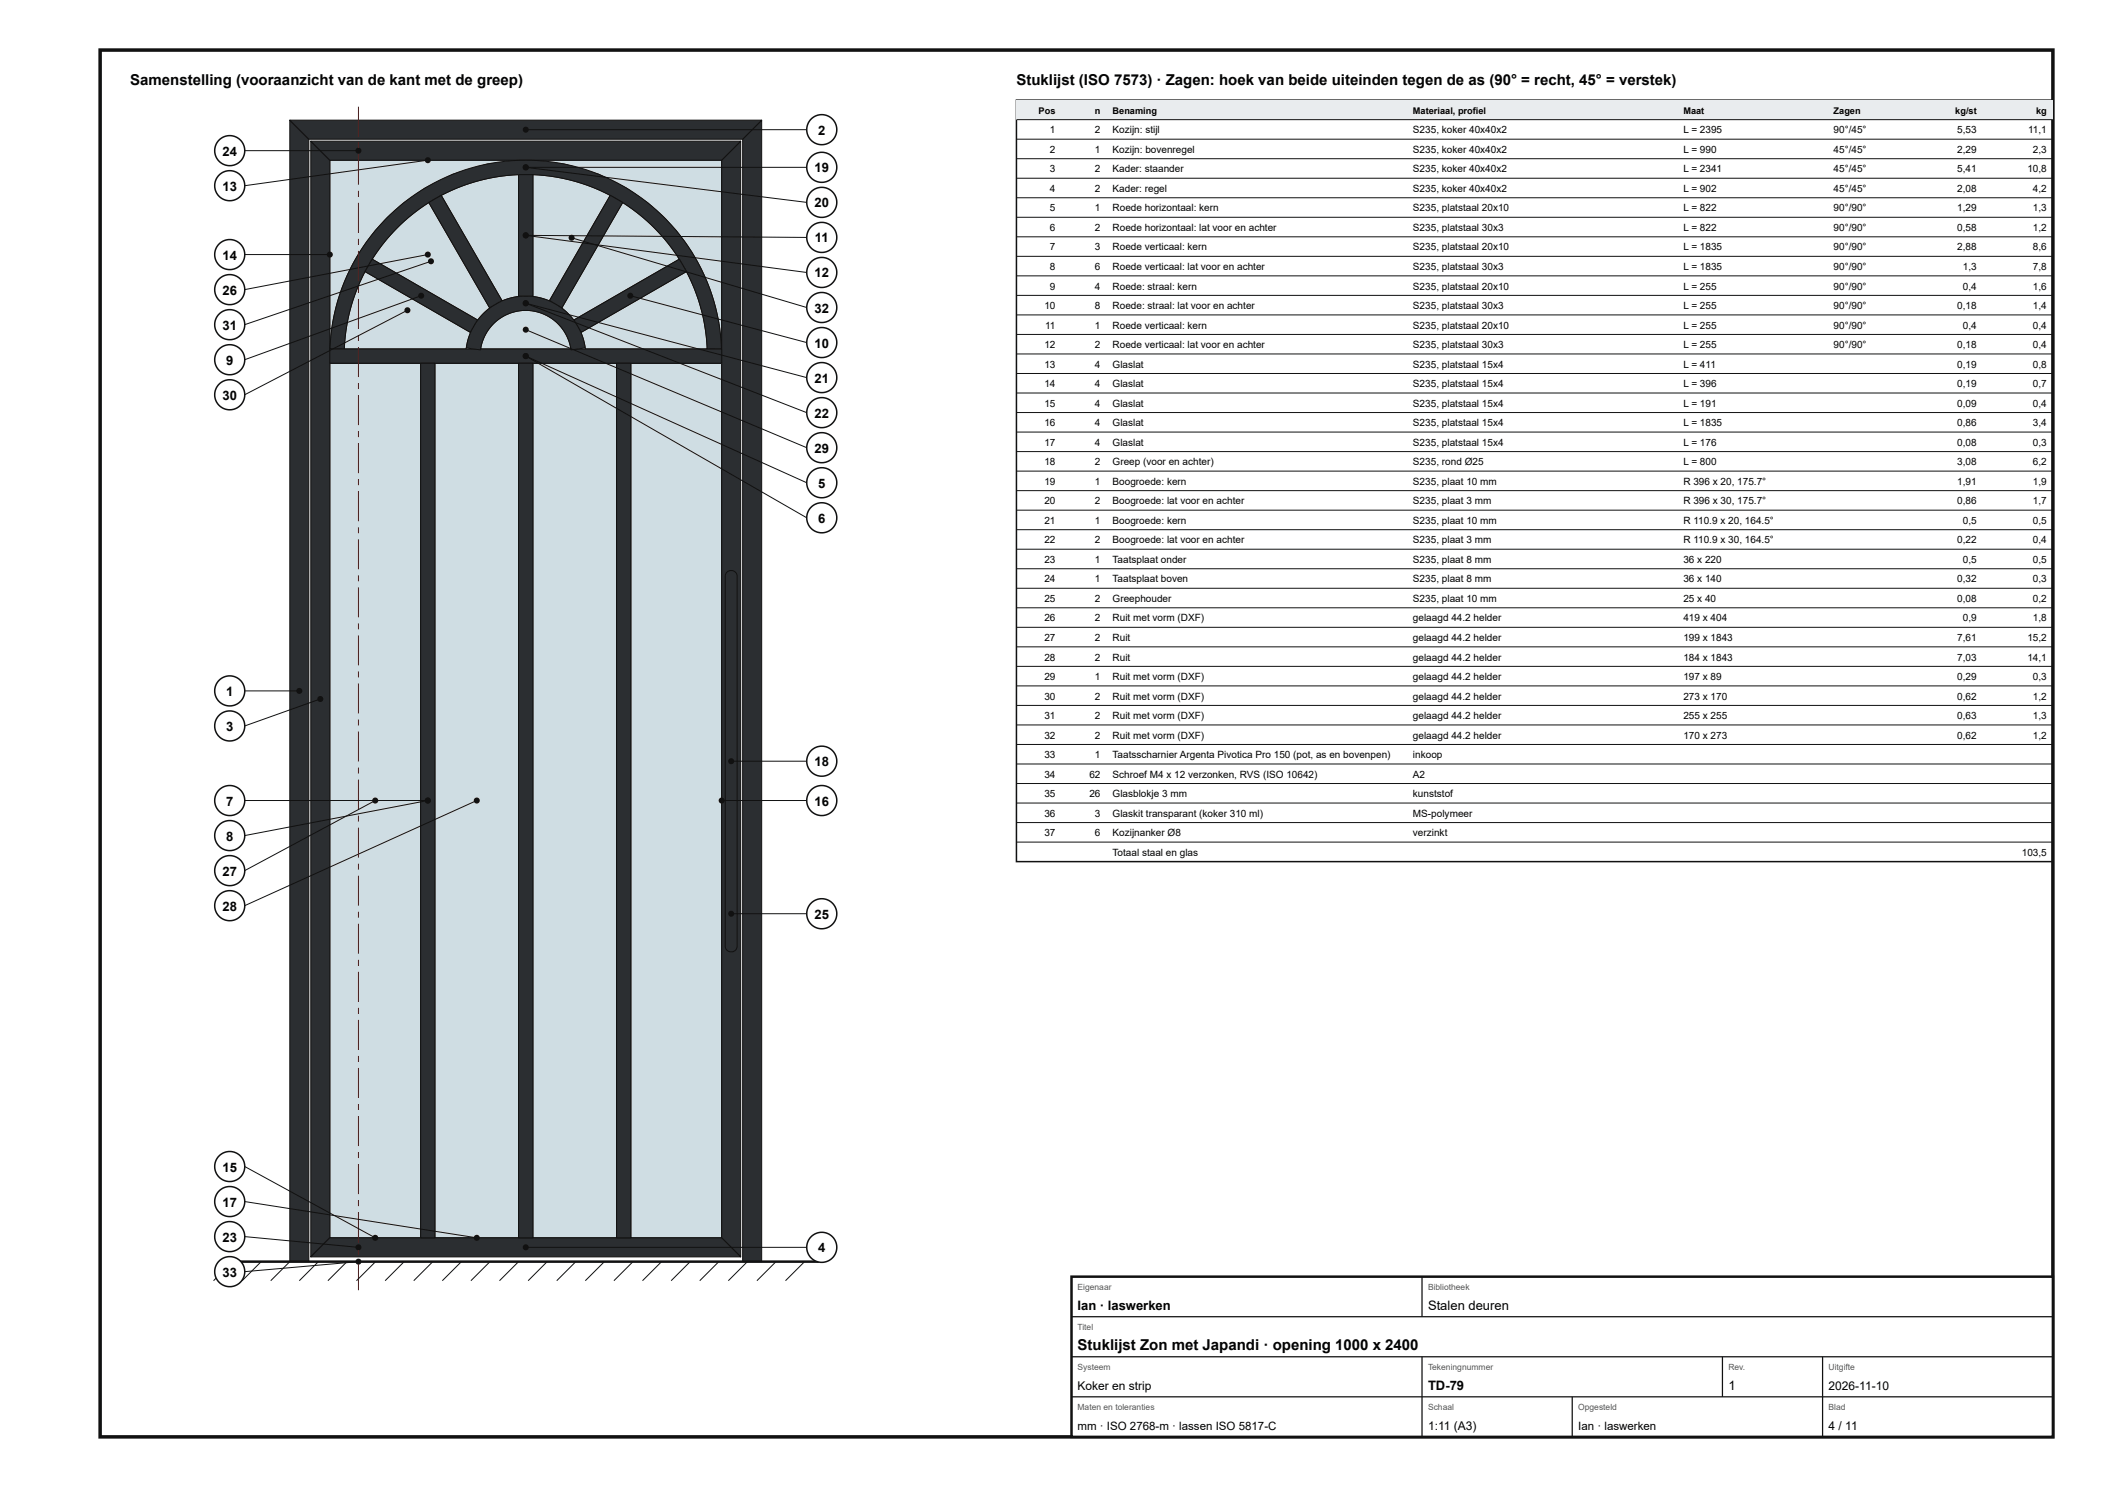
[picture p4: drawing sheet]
<svg xmlns="http://www.w3.org/2000/svg" width="420mm" height="297mm" viewBox="0 0 420 297" stroke-linecap="round" stroke-linejoin="round" font-family="sans-serif">
<path d="M20 10h390v277h-390z" fill="none" stroke="#111" stroke-width=".7" stroke-linecap="butt"/>
<path d="M65.9 32h39.1l-7.7 .8-6.8 2a39.1 39.1 0 0 0-22.6 24l-.9 2.8-.5 2.7-.6 5.4z" fill="#cfdde3"/>
<path d="M65.9 32h39.1l-7.7 .8-6.8 2a39.1 39.1 0 0 0-22.6 24l-.9 2.8-.5 2.7-.6 5.4z" fill="none" stroke="#111" stroke-width=".2"/>
<path d="M105 32h39.1v37.7l-.5-5a38.6 38.6 0 0 0-3.6-11.1 39 39 0 0 0-20.5-18.8l-6.8-2z" fill="#cfdde3"/>
<path d="M105 32h39.1v37.7l-.5-5a38.6 38.6 0 0 0-3.6-11.1 39 39 0 0 0-20.5-18.8l-6.8-2z" fill="none" stroke="#111" stroke-width=".2"/>
<path d="M65.9 72.5h18.1v174.7h-18.1z" fill="#cfdde3"/>
<path d="M65.9 72.5h18.1v174.7h-18.1z" fill="none" stroke="#111" stroke-width=".2"/>
<path d="M86.9 72.5h16.7v174.7h-16.7z" fill="#cfdde3"/>
<path d="M86.9 72.5h16.7v174.7h-16.7z" fill="none" stroke="#111" stroke-width=".2"/>
<path d="M106.4 72.5h16.7v174.7h-16.7z" fill="#cfdde3"/>
<path d="M106.4 72.5h16.7v174.7h-16.7z" fill="none" stroke="#111" stroke-width=".2"/>
<path d="M126 72.5h18.1v174.7h-18.1z" fill="#cfdde3"/>
<path d="M126 72.5h18.1v174.7h-18.1z" fill="none" stroke="#111" stroke-width=".2"/>
<path d="M98.4 64.8a9.1 9.1 0 0 1 9.3-2.4 9.1 9.1 0 0 1 6.3 7.3h-18a9.1 9.1 0 0 1 2.4-4.9z" fill="#cfdde3"/>
<path d="M98.4 64.8a9.1 9.1 0 0 1 9.3-2.4 9.1 9.1 0 0 1 6.3 7.3h-18a9.1 9.1 0 0 1 2.4-4.9z" fill="none" stroke="#111" stroke-width=".2"/>
<path d="M116 66.4l21.1-12.2a36.4 36.4 0 0 1 4.1 15.5h-24.3l-.3-1.7z" fill="#cfdde3"/>
<path d="M116 66.4l21.1-12.2a36.4 36.4 0 0 1 4.1 15.5h-24.3l-.3-1.7z" fill="none" stroke="#111" stroke-width=".2"/>
<path d="M124.4 40.5a36.2 36.2 0 0 1 11.3 11.3l-21.1 12.1-1.2-1.4-1.2-1z" fill="#cfdde3"/>
<path d="M124.4 40.5a36.2 36.2 0 0 1 11.3 11.3l-21.1 12.1-1.2-1.4-1.2-1z" fill="none" stroke="#111" stroke-width=".2"/>
<path d="M106.4 34.9a36.1 36.1 0 0 1 15.5 4.1l-12.2 21.1-1.8-.6-1.5-.3z" fill="#cfdde3"/>
<path d="M106.4 34.9a36.1 36.1 0 0 1 15.5 4.1l-12.2 21.1-1.8-.6-1.5-.3z" fill="none" stroke="#111" stroke-width=".2"/>
<path d="M88.1 39a36.1 36.1 0 0 1 15.5-4.1v24.3l-1.6 .3-1.7 .6z" fill="#cfdde3"/>
<path d="M88.1 39a36.1 36.1 0 0 1 15.5-4.1v24.3l-1.6 .3-1.7 .6z" fill="none" stroke="#111" stroke-width=".2"/>
<path d="M79.3 45.5a36.4 36.4 0 0 1 6.3-5l12.2 21-1.2 1-1.2 1.4-21.1-12.1a34.9 34.9 0 0 1 5-6.3z" fill="#cfdde3"/>
<path d="M79.3 45.5a36.4 36.4 0 0 1 6.3-5l12.2 21-1.2 1-1.2 1.4-21.1-12.1a34.9 34.9 0 0 1 5-6.3z" fill="none" stroke="#111" stroke-width=".2"/>
<path d="M72.9 54.2l21.1 12.2-.6 1.6-.3 1.7h-24.3a36.4 36.4 0 0 1 4.1-15.5z" fill="#cfdde3"/>
<path d="M72.9 54.2l21.1 12.2-.6 1.6-.3 1.7h-24.3a36.4 36.4 0 0 1 4.1-15.5z" fill="none" stroke="#111" stroke-width=".2"/>
<path d="M57.9 24l3.8 3.8v224.2h-3.8z" fill="#2b2e31"/>
<path d="M57.9 24l3.8 3.8v224.2h-3.8z" fill="none" stroke="#111" stroke-width=".2"/>
<path d="M152.1 24v228h-3.8v-224.2z" fill="#2b2e31"/>
<path d="M152.1 24v228h-3.8v-224.2z" fill="none" stroke="#111" stroke-width=".2"/>
<path d="M57.9 24h94.2l-3.8 3.8h-86.6z" fill="#2b2e31"/>
<path d="M57.9 24h94.2l-3.8 3.8h-86.6z" fill="none" stroke="#111" stroke-width=".2"/>
<path d="M62.1 28.2l3.8 3.8v215.2l-3.8 3.8z" fill="#2b2e31"/>
<path d="M62.1 28.2l3.8 3.8v215.2l-3.8 3.8z" fill="none" stroke="#111" stroke-width=".2"/>
<path d="M147.9 28.2v222.8l-3.8-3.8v-215.2z" fill="#2b2e31"/>
<path d="M147.9 28.2v222.8l-3.8-3.8v-215.2z" fill="none" stroke="#111" stroke-width=".2"/>
<path d="M65.9 247.2h78.2l3.8 3.8h-85.8z" fill="#2b2e31"/>
<path d="M65.9 247.2h78.2l3.8 3.8h-85.8z" fill="none" stroke="#111" stroke-width=".2"/>
<path d="M62.1 28.2h85.8l-3.8 3.8h-78.2z" fill="#2b2e31"/>
<path d="M62.1 28.2h85.8l-3.8 3.8h-78.2z" fill="none" stroke="#111" stroke-width=".2"/>
<path d="M77.9 42.9a39.1 39.1 0 0 1 41.7-8.1 39.1 39.1 0 0 1 24.5 34.8l-2.9 .2a36.3 36.3 0 0 0-36.2-34.9 36.3 36.3 0 0 0-36.2 34.9l-2.9-.2a39.1 39.1 0 0 1 12-26.7z" fill="#2b2e31"/>
<path d="M77.9 42.9a39.1 39.1 0 0 1 41.7-8.1 39.1 39.1 0 0 1 24.5 34.8l-2.9 .2a36.3 36.3 0 0 0-36.2-34.9 36.3 36.3 0 0 0-36.2 34.9l-2.9-.2a39.1 39.1 0 0 1 12-26.7z" fill="none" stroke="#111" stroke-width=".2"/>
<path d="M65.9 69.7h78.2v2.8h-78.2z" fill="#2b2e31"/>
<path d="M65.9 69.7h78.2v2.8h-78.2z" fill="none" stroke="#111" stroke-width=".2"/>
<path d="M84 72.5h2.9v174.7h-2.9z" fill="#2b2e31"/>
<path d="M84 72.5h2.9v174.7h-2.9z" fill="none" stroke="#111" stroke-width=".2"/>
<path d="M103.6 72.5h2.8v174.7h-2.8z" fill="#2b2e31"/>
<path d="M103.6 72.5h2.8v174.7h-2.8z" fill="none" stroke="#111" stroke-width=".2"/>
<path d="M123.1 72.5h2.9v174.7h-2.9z" fill="#2b2e31"/>
<path d="M123.1 72.5h2.9v174.7h-2.9z" fill="none" stroke="#111" stroke-width=".2"/>
<path d="M96.6 62.6a12 12 0 0 1 12.3-2.8 12 12 0 0 1 8 9.7l-2.9 .4a9.1 9.1 0 0 0-9-7.9 9.1 9.1 0 0 0-9 7.9l-2.9-.4a11.8 11.8 0 0 1 3.5-6.9z" fill="#2b2e31"/>
<path d="M96.6 62.6a12 12 0 0 1 12.3-2.8 12 12 0 0 1 8 9.7l-2.9 .4a9.1 9.1 0 0 0-9-7.9 9.1 9.1 0 0 0-9 7.9l-2.9-.4a11.8 11.8 0 0 1 3.5-6.9z" fill="none" stroke="#111" stroke-width=".2"/>
<path d="M114.7 63.9l21-12.1 1.4 2.4-21 12.2z" fill="#2b2e31"/>
<path d="M114.7 63.9l21-12.1 1.4 2.4-21 12.2z" fill="none" stroke="#111" stroke-width=".2"/>
<path d="M121.9 39l2.5 1.5-12.2 21-2.4-1.5z" fill="#2b2e31"/>
<path d="M121.9 39l2.5 1.5-12.2 21-2.4-1.5z" fill="none" stroke="#111" stroke-width=".2"/>
<path d="M103.6 34.9h2.8v24.2h-2.8z" fill="#2b2e31"/>
<path d="M103.6 34.9h2.8v24.2h-2.8z" fill="none" stroke="#111" stroke-width=".2"/>
<path d="M85.6 40.5l2.5-1.5 12.1 21-2.4 1.5z" fill="#2b2e31"/>
<path d="M85.6 40.5l2.5-1.5 12.1 21-2.4 1.5z" fill="none" stroke="#111" stroke-width=".2"/>
<path d="M74.3 51.8l21 12.1-1.4 2.5-21-12.2z" fill="#2b2e31"/>
<path d="M74.3 51.8l21 12.1-1.4 2.5-21-12.2z" fill="none" stroke="#111" stroke-width=".2"/>
<path d="M71.5 251.7h.2v6h-.2zM71.5 249.3h.2v1.2h-.2zM71.5 242.1h.2v6h-.2zM71.5 239.7h.2v1.2h-.2zM71.5 232.5h.2v6h-.2zM71.5 230.1h.2v1.2h-.2zM71.5 222.9h.2v6h-.2zM71.5 220.5h.2v1.2h-.2zM71.5 213.3h.2v6h-.2zM71.5 210.9h.2v1.2h-.2zM71.5 203.7h.2v6h-.2zM71.5 201.3h.2v1.2h-.2zM71.5 194.1h.2v6h-.2zM71.5 191.7h.2v1.2h-.2zM71.5 184.5h.2v6h-.2zM71.5 182.1h.2v1.2h-.2zM71.5 174.9h.2v6h-.2zM71.5 172.5h.2v1.2h-.2zM71.5 165.3h.2v6h-.2zM71.5 162.9h.2v1.2h-.2zM71.5 155.7h.2v6h-.2zM71.5 153.3h.2v1.2h-.2zM71.5 146.1h.2v6h-.2zM71.5 143.7h.2v1.2h-.2zM71.5 136.5h.2v6h-.2zM71.5 134.1h.2v1.2h-.2zM71.5 126.9h.2v6h-.2zM71.5 124.5h.2v1.2h-.2zM71.5 117.3h.2v6h-.2zM71.5 114.9h.2v1.2h-.2zM71.5 107.7h.2v6h-.2zM71.5 105.3h.2v1.2h-.2zM71.5 98.1h.2v6h-.2zM71.5 95.7h.2v1.2h-.2zM71.5 88.5h.2v6h-.2zM71.5 86.1h.2v1.2h-.2zM71.5 78.9h.2v6h-.2zM71.5 76.5h.2v1.2h-.2zM71.5 69.3h.2v6h-.2zM71.5 66.9h.2v1.2h-.2zM71.5 59.7h.2v6h-.2zM71.5 57.3h.2v1.2h-.2zM71.5 50.1h.2v6h-.2zM71.5 47.7h.2v1.2h-.2zM71.5 40.5h.2v6h-.2zM71.5 38.1h.2v1.2h-.2zM71.5 30.9h.2v6h-.2zM71.5 28.5h.2v1.2h-.2zM71.5 21.3h.2v6h-.2z" fill="#b00"/>
<path d="M145.2 114.3a1.2 1.2 0 0 1 1.3-.3 1.2 1.2 0 0 1 .7 1.1v73.9a1.19 1.19 0 0 1-1.2 1.1 1.19 1.19 0 0 1-1.2-1.1v-73.9z" fill="#2b2e31"/>
<g fill="none" stroke="#111" stroke-width=".2">
<path d="M145.2 114.3a1.2 1.2 0 0 1 1.3-.3 1.2 1.2 0 0 1 .7 1.1v73.9a1.19 1.19 0 0 1-1.2 1.1 1.19 1.19 0 0 1-1.2-1.1v-73.9zM46.4 252l-3.8 3.8M52.2 252l-3.8 3.8M57.9 252l-3.8 3.8M63.6 252l-3.8 3.8M69.3 252l-3.8 3.8M75 252l-3.8 3.8M80.7 252l-3.8 3.8M86.4 252l-3.8 3.8M92.1 252l-3.8 3.8M97.9 252l-3.9 3.8M103.6 252l-3.8 3.8"/>
<path d="M109.3 252l-3.8 3.8M115 252l-3.8 3.8M120.7 252l-3.8 3.8M126.4 252l-3.8 3.8M132.1 252l-3.8 3.8M137.8 252l-3.8 3.8M143.6 252l-3.9 3.8M149.3 252l-3.8 3.8M155 252l-3.8 3.8M160.7 252l-3.8 3.8"/>
</g>
<path d="M46.4 252h117.1" fill="none" stroke="#111" stroke-width=".5"/>
<circle cx="71.6" cy="30.1" r=".6" fill="#111"/>
<path d="M48.9 30.1h22.7" fill="none" stroke="#111" stroke-width=".2"/>
<circle cx="45.9" cy="30.1" r="3" fill="#fff"/>
<circle cx="45.9" cy="30.1" r="3" fill="none" stroke="#111" stroke-width=".3"/>
<circle cx="85.4" cy="32" r=".6" fill="#111"/>
<path d="M85.4 32l-36.5 5.1" fill="none" stroke="#111" stroke-width=".2"/>
<circle cx="45.9" cy="37.1" r="3" fill="#fff"/>
<circle cx="45.9" cy="37.1" r="3" fill="none" stroke="#111" stroke-width=".3"/>
<circle cx="65.9" cy="50.9" r=".6" fill="#111"/>
<path d="M48.9 50.8h17" fill="none" stroke="#111" stroke-width=".2"/>
<circle cx="45.9" cy="50.9" r="3" fill="#fff"/>
<circle cx="45.9" cy="50.9" r="3" fill="none" stroke="#111" stroke-width=".3"/>
<circle cx="85.4" cy="50.9" r=".6" fill="#111"/>
<path d="M85.4 50.8l-36.5 7" fill="none" stroke="#111" stroke-width=".2"/>
<circle cx="45.9" cy="57.9" r="3" fill="#fff"/>
<circle cx="45.9" cy="57.9" r="3" fill="none" stroke="#111" stroke-width=".3"/>
<circle cx="86.1" cy="52.2" r=".6" fill="#111"/>
<path d="M86.1 52.2l-37.2 12.6" fill="none" stroke="#111" stroke-width=".2"/>
<circle cx="45.9" cy="64.9" r="3" fill="#fff"/>
<circle cx="45.9" cy="64.9" r="3" fill="none" stroke="#111" stroke-width=".3"/>
<circle cx="84.1" cy="59.1" r=".6" fill="#111"/>
<path d="M84.1 59.1l-35.2 12.7" fill="none" stroke="#111" stroke-width=".2"/>
<circle cx="45.9" cy="71.8" r="3" fill="#fff"/>
<circle cx="45.9" cy="71.8" r="3" fill="none" stroke="#111" stroke-width=".3"/>
<circle cx="81.4" cy="62" r=".6" fill="#111"/>
<path d="M81.4 62l-32.5 16.8" fill="none" stroke="#111" stroke-width=".2"/>
<circle cx="45.9" cy="78.8" r="3" fill="#fff"/>
<circle cx="45.9" cy="78.8" r="3" fill="none" stroke="#111" stroke-width=".3"/>
<circle cx="59.8" cy="138" r=".6" fill="#111"/>
<path d="M48.9 138h10.9" fill="none" stroke="#111" stroke-width=".2"/>
<circle cx="45.9" cy="138" r="3" fill="#fff"/>
<circle cx="45.9" cy="138" r="3" fill="none" stroke="#111" stroke-width=".3"/>
<circle cx="64" cy="139.6" r=".6" fill="#111"/>
<path d="M64 139.6l-15.1 5.4" fill="none" stroke="#111" stroke-width=".2"/>
<circle cx="45.9" cy="145" r="3" fill="#fff"/>
<circle cx="45.9" cy="145" r="3" fill="none" stroke="#111" stroke-width=".3"/>
<circle cx="85.4" cy="159.9" r=".6" fill="#111"/>
<path d="M48.9 159.9h36.5" fill="none" stroke="#111" stroke-width=".2"/>
<circle cx="45.9" cy="159.9" r="3" fill="#fff"/>
<circle cx="45.9" cy="159.9" r="3" fill="none" stroke="#111" stroke-width=".3"/>
<circle cx="85.4" cy="159.9" r=".6" fill="#111"/>
<path d="M85.4 159.9l-36.5 7" fill="none" stroke="#111" stroke-width=".2"/>
<circle cx="45.9" cy="166.9" r="3" fill="#fff"/>
<circle cx="45.9" cy="166.9" r="3" fill="none" stroke="#111" stroke-width=".3"/>
<circle cx="74.9" cy="159.9" r=".6" fill="#111"/>
<path d="M74.9 159.9l-26 14" fill="none" stroke="#111" stroke-width=".2"/>
<circle cx="45.9" cy="173.9" r="3" fill="#fff"/>
<circle cx="45.9" cy="173.9" r="3" fill="none" stroke="#111" stroke-width=".3"/>
<circle cx="95.2" cy="159.9" r=".6" fill="#111"/>
<path d="M95.2 159.9l-46.3 21" fill="none" stroke="#111" stroke-width=".2"/>
<circle cx="45.9" cy="180.9" r="3" fill="#fff"/>
<circle cx="45.9" cy="180.9" r="3" fill="none" stroke="#111" stroke-width=".3"/>
<circle cx="74.9" cy="247.2" r=".6" fill="#111"/>
<path d="M48.9 233l26 14.2" fill="none" stroke="#111" stroke-width=".2"/>
<circle cx="45.9" cy="233" r="3" fill="#fff"/>
<circle cx="45.9" cy="233" r="3" fill="none" stroke="#111" stroke-width=".3"/>
<circle cx="95.2" cy="247.2" r=".6" fill="#111"/>
<path d="M48.9 240l46.3 7.2" fill="none" stroke="#111" stroke-width=".2"/>
<circle cx="45.9" cy="240" r="3" fill="#fff"/>
<circle cx="45.9" cy="240" r="3" fill="none" stroke="#111" stroke-width=".3"/>
<circle cx="71.6" cy="249.1" r=".6" fill="#111"/>
<path d="M48.9 247l22.7 2.1" fill="none" stroke="#111" stroke-width=".2"/>
<circle cx="45.9" cy="247" r="3" fill="#fff"/>
<circle cx="45.9" cy="247" r="3" fill="none" stroke="#111" stroke-width=".3"/>
<circle cx="71.6" cy="252" r=".6" fill="#111"/>
<path d="M71.6 252l-22.7 2" fill="none" stroke="#111" stroke-width=".2"/>
<circle cx="45.9" cy="254" r="3" fill="#fff"/>
<circle cx="45.9" cy="254" r="3" fill="none" stroke="#111" stroke-width=".3"/>
<circle cx="105" cy="25.9" r=".6" fill="#111"/>
<path d="M105 25.9h56.1" fill="none" stroke="#111" stroke-width=".2"/>
<circle cx="164.1" cy="25.9" r="3" fill="#fff"/>
<circle cx="164.1" cy="25.9" r="3" fill="none" stroke="#111" stroke-width=".3"/>
<circle cx="105" cy="33.4" r=".6" fill="#111"/>
<path d="M105 33.4h56.1" fill="none" stroke="#111" stroke-width=".2"/>
<circle cx="164.1" cy="33.4" r="3" fill="#fff"/>
<circle cx="164.1" cy="33.4" r="3" fill="none" stroke="#111" stroke-width=".3"/>
<circle cx="105" cy="33.4" r=".6" fill="#111"/>
<path d="M105 33.4l56.1 7" fill="none" stroke="#111" stroke-width=".2"/>
<circle cx="164.1" cy="40.4" r="3" fill="#fff"/>
<circle cx="164.1" cy="40.4" r="3" fill="none" stroke="#111" stroke-width=".3"/>
<circle cx="105" cy="47" r=".6" fill="#111"/>
<path d="M105 47l56.1 .4" fill="none" stroke="#111" stroke-width=".2"/>
<circle cx="164.1" cy="47.4" r="3" fill="#fff"/>
<circle cx="164.1" cy="47.4" r="3" fill="none" stroke="#111" stroke-width=".3"/>
<circle cx="105" cy="47" r=".6" fill="#111"/>
<path d="M105 47l56.1 7.4" fill="none" stroke="#111" stroke-width=".2"/>
<circle cx="164.1" cy="54.4" r="3" fill="#fff"/>
<circle cx="164.1" cy="54.4" r="3" fill="none" stroke="#111" stroke-width=".3"/>
<circle cx="114.2" cy="47.5" r=".6" fill="#111"/>
<path d="M114.2 47.5l46.9 13.9" fill="none" stroke="#111" stroke-width=".2"/>
<circle cx="164.1" cy="61.4" r="3" fill="#fff"/>
<circle cx="164.1" cy="61.4" r="3" fill="none" stroke="#111" stroke-width=".3"/>
<circle cx="125.9" cy="59.1" r=".6" fill="#111"/>
<path d="M125.9 59.1l35.2 9.3" fill="none" stroke="#111" stroke-width=".2"/>
<circle cx="164.1" cy="68.4" r="3" fill="#fff"/>
<circle cx="164.1" cy="68.4" r="3" fill="none" stroke="#111" stroke-width=".3"/>
<circle cx="105" cy="60.6" r=".6" fill="#111"/>
<path d="M105 60.6l56.1 14.8" fill="none" stroke="#111" stroke-width=".2"/>
<circle cx="164.1" cy="75.4" r="3" fill="#fff"/>
<circle cx="164.1" cy="75.4" r="3" fill="none" stroke="#111" stroke-width=".3"/>
<circle cx="105" cy="60.6" r=".6" fill="#111"/>
<path d="M105 60.6l56.1 21.8" fill="none" stroke="#111" stroke-width=".2"/>
<circle cx="164.1" cy="82.4" r="3" fill="#fff"/>
<circle cx="164.1" cy="82.4" r="3" fill="none" stroke="#111" stroke-width=".3"/>
<circle cx="105" cy="65.8" r=".6" fill="#111"/>
<path d="M105 65.8l56.1 23.6" fill="none" stroke="#111" stroke-width=".2"/>
<circle cx="164.1" cy="89.4" r="3" fill="#fff"/>
<circle cx="164.1" cy="89.4" r="3" fill="none" stroke="#111" stroke-width=".3"/>
<circle cx="105" cy="71.1" r=".6" fill="#111"/>
<path d="M105 71.1l56.1 25.3" fill="none" stroke="#111" stroke-width=".2"/>
<circle cx="164.1" cy="96.4" r="3" fill="#fff"/>
<circle cx="164.1" cy="96.4" r="3" fill="none" stroke="#111" stroke-width=".3"/>
<circle cx="105" cy="71.1" r=".6" fill="#111"/>
<path d="M105 71.1l56.1 32.3" fill="none" stroke="#111" stroke-width=".2"/>
<circle cx="164.1" cy="103.4" r="3" fill="#fff"/>
<circle cx="164.1" cy="103.4" r="3" fill="none" stroke="#111" stroke-width=".3"/>
<circle cx="146" cy="152" r=".6" fill="#111"/>
<path d="M146 152h15.1" fill="none" stroke="#111" stroke-width=".2"/>
<circle cx="164.1" cy="152" r="3" fill="#fff"/>
<circle cx="164.1" cy="152" r="3" fill="none" stroke="#111" stroke-width=".3"/>
<circle cx="144.1" cy="159.9" r=".6" fill="#111"/>
<path d="M144.1 159.9h17" fill="none" stroke="#111" stroke-width=".2"/>
<circle cx="164.1" cy="159.9" r="3" fill="#fff"/>
<circle cx="164.1" cy="159.9" r="3" fill="none" stroke="#111" stroke-width=".3"/>
<circle cx="146" cy="182.5" r=".6" fill="#111"/>
<path d="M146 182.5h15.1" fill="none" stroke="#111" stroke-width=".2"/>
<circle cx="164.1" cy="182.5" r="3" fill="#fff"/>
<circle cx="164.1" cy="182.5" r="3" fill="none" stroke="#111" stroke-width=".3"/>
<circle cx="105" cy="249.1" r=".6" fill="#111"/>
<path d="M105 249.1h56.1" fill="none" stroke="#111" stroke-width=".2"/>
<circle cx="164.1" cy="249.1" r="3" fill="#fff"/>
<g fill="none" stroke="#111" stroke-width=".3">
<path d="M203 20h207v152.1h-207z"/>
<circle cx="164.1" cy="249.1" r="3"/>
</g>
<path d="M203 20h207v3.9h-207z" fill="#e9ecee"/>
<g fill="none" stroke="#111" stroke-width=".2">
<path d="M203 23.9h207M203 27.8h207M203 31.7h207M203 35.6h207M203 39.5h207M203 43.4h207M203 47.3h207M203 51.2h207M203 55.1h207M203 59h207M203 62.9h207M203 66.8h207"/>
<path d="M203 70.7h207M203 74.6h207M203 78.5h207M203 82.4h207M203 86.3h207M203 90.2h207M203 94.1h207M203 98h207M203 101.9h207M203 105.8h207M203 109.7h207M203 113.6h207"/>
<path d="M203 117.5h207M203 121.4h207M203 125.3h207M203 129.2h207M203 133.1h207M203 137h207M203 140.9h207M203 144.8h207M203 148.7h207M203 152.6h207M203 156.5h207M203 160.4h207"/>
<path d="M203 164.3h207M203 168.2h207"/>
</g>
<path d="M214 255h196v32h-196z" fill="#fff"/>
<path d="M214 255h196v32h-196z" fill="none" stroke="#111" stroke-width=".5"/>
<path d="M284 255v8M214 263h196M214 271h196M214 279h196M284 271v16M314 279v8M344 271v8M364 271v16" fill="none" stroke="#111" stroke-width=".25"/>
<g font-size="3">
<text x="26" y="17">Samenstelling (vooraanzicht van de kant met de greep)</text>
<text x="203" y="17">Stuklijst (ISO 7573) · Zagen: hoek van beide uiteinden tegen de as (90° = recht, 45° = verstek)</text>
<text x="215.2" y="269.6">Stuklijst Zon met Japandi · opening 1000 x 2400</text>
</g>
<g font-size="2.6">
<text x="163.4" y="26.9">2</text>
<text x="44.4" y="31.1">24</text>
<text x="162.7" y="34.4">19</text>
<text x="44.4" y="38.1">13</text>
<text x="162.7" y="41.4">20</text>
<text x="44.4" y="51.8">14</text>
<text x="162.7" y="48.4">11</text>
<text x="44.4" y="58.8">26</text>
<text x="162.7" y="55.4">12</text>
<text x="44.4" y="65.8">31</text>
<text x="162.7" y="62.4">32</text>
<text x="162.7" y="69.4">10</text>
<text x="45.2" y="72.8">9</text>
<text x="162.7" y="76.4">21</text>
<text x="44.4" y="79.8">30</text>
<text x="162.7" y="83.4">22</text>
<text x="162.7" y="90.4">29</text>
<text x="163.4" y="97.4">5</text>
<text x="163.4" y="104.4">6</text>
<text x="45.2" y="139">1</text>
<text x="45.2" y="146">3</text>
<text x="162.7" y="153">18</text>
<text x="45.2" y="160.9">7</text>
<text x="162.7" y="160.9">16</text>
<text x="45.2" y="167.9">8</text>
<text x="44.4" y="174.9">27</text>
<text x="44.4" y="181.9">28</text>
<text x="162.7" y="183.5">25</text>
<text x="44.4" y="234">15</text>
<text x="44.4" y="241">17</text>
<text x="44.4" y="248">23</text>
<text x="163.4" y="250.1">4</text>
<text x="44.4" y="255">33</text>
<text x="215.2" y="261.6">Ian · laswerken</text>
<text x="285.2" y="261.6">Stalen deuren</text>
<text x="285.2" y="277.6">TD-79</text>
<text x="345.2" y="277.6">1</text>
</g>
<g font-size="2.4">
<text x="215.2" y="277.6">Koker en strip</text>
<text x="365.2" y="277.6">2026-11-10</text>
<text x="285.2" y="285.6">1:11 (A3)</text>
<text x="365.2" y="285.6">4 / 11</text>
</g>
<g font-size="2.3">
<text x="215.2" y="285.6">mm · ISO 2768-m · lassen ISO 5817-C</text>
<text x="315.2" y="285.6">Ian · laswerken</text>
</g>
<g font-size="2">
<text x="209.7" y="26.6">1</text>
<text x="218.7" y="26.6">2</text>
<text x="222.2" y="26.6">Kozijn: stijl</text>
<text x="282.2" y="26.6">S235, koker 40x40x2</text>
<text x="336.2" y="26.6">L = 2395</text>
<text x="366.2" y="26.6">90°/45°</text>
<text x="390.9" y="26.6">5,53</text>
<text x="405.1" y="26.6">11,1</text>
<text x="209.7" y="30.5">2</text>
<text x="209.7" y="34.4">3</text>
<text x="218.7" y="30.5">1</text>
<text x="218.7" y="34.4">2</text>
<text x="222.2" y="30.5">Kozijn: bovenregel</text>
<text x="222.2" y="34.4">Kader: staander</text>
<text x="282.2" y="30.5">S235, koker 40x40x2</text>
<text x="282.2" y="34.4">S235, koker 40x40x2</text>
<text x="336.2" y="30.5">L = 990</text>
<text x="336.2" y="34.4">L = 2341</text>
<text x="366.2" y="30.5">45°/45°</text>
<text x="366.2" y="34.4">45°/45°</text>
<text x="390.9" y="30.5">2,29</text>
<text x="390.9" y="34.4">5,41</text>
<text x="404.9" y="34.4">10,8</text>
<text x="406" y="30.5">2,3</text>
<text x="209.7" y="38.3">4</text>
<text x="218.7" y="38.3">2</text>
<text x="222.2" y="38.3">Kader: regel</text>
<text x="282.2" y="38.3">S235, koker 40x40x2</text>
<text x="336.2" y="38.3">L = 902</text>
<text x="366.2" y="38.3">45°/45°</text>
<text x="390.9" y="38.3">2,08</text>
<text x="406" y="38.3">4,2</text>
<text x="209.7" y="42.2">5</text>
<text x="209.7" y="46.1">6</text>
<text x="218.7" y="42.2">1</text>
<text x="218.7" y="46.1">2</text>
<text x="222.2" y="42.2">Roede horizontaal: kern</text>
<text x="222.2" y="46.1">Roede horizontaal: lat voor en achter</text>
<text x="282.2" y="42.2">S235, platstaal 20x10</text>
<text x="282.2" y="46.1">S235, platstaal 30x3</text>
<text x="336.2" y="42.2">L = 822</text>
<text x="336.2" y="46.1">L = 822</text>
<text x="366.2" y="42.2">90°/90°</text>
<text x="366.2" y="46.1">90°/90°</text>
<text x="390.9" y="42.2">1,29</text>
<text x="390.9" y="46.1">0,58</text>
<text x="406" y="42.2">1,3</text>
<text x="406" y="46.1">1,2</text>
<text x="209.7" y="50">7</text>
<text x="209.7" y="53.9">8</text>
<text x="218.7" y="50">3</text>
<text x="218.7" y="53.9">6</text>
<text x="222.2" y="50">Roede verticaal: kern</text>
<text x="222.2" y="53.9">Roede verticaal: lat voor en achter</text>
<text x="282.2" y="50">S235, platstaal 20x10</text>
<text x="282.2" y="53.9">S235, platstaal 30x3</text>
<text x="336.2" y="50">L = 1835</text>
<text x="336.2" y="53.9">L = 1835</text>
<text x="366.2" y="50">90°/90°</text>
<text x="366.2" y="53.9">90°/90°</text>
<text x="390.9" y="50">2,88</text>
<text x="392" y="53.9">1,3</text>
<text x="406" y="50">8,6</text>
<text x="406" y="53.9">7,8</text>
<text x="209.7" y="57.8">9</text>
<text x="218.7" y="57.8">4</text>
<text x="222.2" y="57.8">Roede: straal: kern</text>
<text x="282.2" y="57.8">S235, platstaal 20x10</text>
<text x="336.2" y="57.8">L = 255</text>
<text x="366.2" y="57.8">90°/90°</text>
<text x="392" y="57.8">0,4</text>
<text x="406" y="57.8">1,6</text>
<text x="208.6" y="61.7">10</text>
<text x="208.7" y="65.6">11</text>
<text x="218.7" y="61.7">8</text>
<text x="218.7" y="65.6">1</text>
<text x="222.2" y="61.7">Roede: straal: lat voor en achter</text>
<text x="222.2" y="65.6">Roede verticaal: kern</text>
<text x="282.2" y="61.7">S235, platstaal 30x3</text>
<text x="282.2" y="65.6">S235, platstaal 20x10</text>
<text x="336.2" y="61.7">L = 255</text>
<text x="336.2" y="65.6">L = 255</text>
<text x="366.2" y="61.7">90°/90°</text>
<text x="366.2" y="65.6">90°/90°</text>
<text x="390.9" y="61.7">0,18</text>
<text x="392" y="65.6">0,4</text>
<text x="406" y="61.7">1,4</text>
<text x="406" y="65.6">0,4</text>
<text x="208.6" y="69.5">12</text>
<text x="218.7" y="69.5">2</text>
<text x="222.2" y="69.5">Roede verticaal: lat voor en achter</text>
<text x="282.2" y="69.5">S235, platstaal 30x3</text>
<text x="336.2" y="69.5">L = 255</text>
<text x="366.2" y="69.5">90°/90°</text>
<text x="390.9" y="69.5">0,18</text>
<text x="406" y="69.5">0,4</text>
<text x="208.6" y="73.4">13</text>
<text x="208.6" y="77.3">14</text>
<text x="218.7" y="73.4">4</text>
<text x="218.7" y="77.3">4</text>
<text x="222.2" y="73.4">Glaslat</text>
<text x="222.2" y="77.3">Glaslat</text>
<text x="282.2" y="73.4">S235, platstaal 15x4</text>
<text x="282.2" y="77.3">S235, platstaal 15x4</text>
<text x="336.2" y="73.4">L = 411</text>
<text x="336.2" y="77.3">L = 396</text>
<text x="390.9" y="73.4">0,19</text>
<text x="390.9" y="77.3">0,19</text>
<text x="406" y="73.4">0,8</text>
<text x="406" y="77.3">0,7</text>
<text x="208.6" y="81.2">15</text>
<text x="218.7" y="81.2">4</text>
<text x="222.2" y="81.2">Glaslat</text>
<text x="282.2" y="81.2">S235, platstaal 15x4</text>
<text x="336.2" y="81.2">L = 191</text>
<text x="390.9" y="81.2">0,09</text>
<text x="406" y="81.2">0,4</text>
<text x="208.6" y="85.1">16</text>
<text x="208.6" y="89">17</text>
<text x="218.7" y="85.1">4</text>
<text x="218.7" y="89">4</text>
<text x="222.2" y="85.1">Glaslat</text>
<text x="222.2" y="89">Glaslat</text>
<text x="282.2" y="85.1">S235, platstaal 15x4</text>
<text x="282.2" y="89">S235, platstaal 15x4</text>
<text x="336.2" y="85.1">L = 1835</text>
<text x="336.2" y="89">L = 176</text>
<text x="390.9" y="85.1">0,86</text>
<text x="390.9" y="89">0,08</text>
<text x="406" y="85.1">3,4</text>
<text x="406" y="89">0,3</text>
<text x="208.6" y="92.9">18</text>
<text x="218.7" y="92.9">2</text>
<text x="222.2" y="92.9">Greep (voor en achter)</text>
<text x="282.2" y="92.9">S235, rond Ø25</text>
<text x="336.2" y="92.9">L = 800</text>
<text x="390.9" y="92.9">3,08</text>
<text x="406" y="92.9">6,2</text>
<text x="208.6" y="96.8">19</text>
<text x="208.6" y="100.7">20</text>
<text x="218.7" y="96.8">1</text>
<text x="218.7" y="100.7">2</text>
<text x="222.2" y="96.8">Boogroede: kern</text>
<text x="222.2" y="100.7">Boogroede: lat voor en achter</text>
<text x="282.2" y="96.8">S235, plaat 10 mm</text>
<text x="282.2" y="100.7">S235, plaat 3 mm</text>
<text x="336.2" y="96.8">R 396 x 20, 175.7°</text>
<text x="336.2" y="100.7">R 396 x 30, 175.7°</text>
<text x="390.9" y="96.8">1,91</text>
<text x="390.9" y="100.7">0,86</text>
<text x="406" y="96.8">1,9</text>
<text x="406" y="100.7">1,7</text>
<text x="208.6" y="104.6">21</text>
<text x="218.7" y="104.6">1</text>
<text x="222.2" y="104.6">Boogroede: kern</text>
<text x="282.2" y="104.6">S235, plaat 10 mm</text>
<text x="336.2" y="104.6">R 110.9 x 20, 164.5°</text>
<text x="392" y="104.6">0,5</text>
<text x="406" y="104.6">0,5</text>
<text x="208.6" y="108.5">22</text>
<text x="208.6" y="112.4">23</text>
<text x="218.7" y="108.5">2</text>
<text x="218.7" y="112.4">1</text>
<text x="222.2" y="108.5">Boogroede: lat voor en achter</text>
<text x="222.2" y="112.4">Taatsplaat onder</text>
<text x="282.2" y="108.5">S235, plaat 3 mm</text>
<text x="282.2" y="112.4">S235, plaat 8 mm</text>
<text x="336.2" y="108.5">R 110.9 x 30, 164.5°</text>
<text x="336.2" y="112.4">36 x 220</text>
<text x="390.9" y="108.5">0,22</text>
<text x="392" y="112.4">0,5</text>
<text x="406" y="108.5">0,4</text>
<text x="406" y="112.4">0,5</text>
<text x="208.6" y="116.3">24</text>
<text x="218.7" y="116.3">1</text>
<text x="222.2" y="116.3">Taatsplaat boven</text>
<text x="282.2" y="116.3">S235, plaat 8 mm</text>
<text x="336.2" y="116.3">36 x 140</text>
<text x="390.9" y="116.3">0,32</text>
<text x="406" y="116.3">0,3</text>
<text x="208.6" y="120.2">25</text>
<text x="208.6" y="124.1">26</text>
<text x="218.7" y="120.2">2</text>
<text x="218.7" y="124.1">2</text>
<text x="222.2" y="120.2">Greephouder</text>
<text x="222.2" y="124.1">Ruit met vorm (DXF)</text>
<text x="282.2" y="120.2">S235, plaat 10 mm</text>
<text x="282.2" y="124.1">gelaagd 44.2 helder</text>
<text x="336.2" y="120.2">25 x 40</text>
<text x="336.2" y="124.1">419 x 404</text>
<text x="390.9" y="120.2">0,08</text>
<text x="392" y="124.1">0,9</text>
<text x="406" y="120.2">0,2</text>
<text x="406" y="124.1">1,8</text>
<text x="208.6" y="128">27</text>
<text x="208.6" y="131.9">28</text>
<text x="218.7" y="128">2</text>
<text x="218.7" y="131.9">2</text>
<text x="222.2" y="128">Ruit</text>
<text x="222.2" y="131.9">Ruit</text>
<text x="282.2" y="128">gelaagd 44.2 helder</text>
<text x="282.2" y="131.9">gelaagd 44.2 helder</text>
<text x="336.2" y="128">199 x 1843</text>
<text x="336.2" y="131.9">184 x 1843</text>
<text x="390.9" y="128">7,61</text>
<text x="390.9" y="131.9">7,03</text>
<text x="404.9" y="128">15,2</text>
<text x="404.9" y="131.9">14,1</text>
<text x="208.6" y="135.8">29</text>
<text x="218.7" y="135.8">1</text>
<text x="222.2" y="135.8">Ruit met vorm (DXF)</text>
<text x="282.2" y="135.8">gelaagd 44.2 helder</text>
<text x="336.2" y="135.8">197 x 89</text>
<text x="390.9" y="135.8">0,29</text>
<text x="406" y="135.8">0,3</text>
<text x="208.6" y="139.7">30</text>
<text x="208.6" y="143.6">31</text>
<text x="218.7" y="139.7">2</text>
<text x="218.7" y="143.6">2</text>
<text x="222.2" y="139.7">Ruit met vorm (DXF)</text>
<text x="222.2" y="143.6">Ruit met vorm (DXF)</text>
<text x="282.2" y="139.7">gelaagd 44.2 helder</text>
<text x="282.2" y="143.6">gelaagd 44.2 helder</text>
<text x="336.2" y="139.7">273 x 170</text>
<text x="336.2" y="143.6">255 x 255</text>
<text x="390.9" y="139.7">0,62</text>
<text x="390.9" y="143.6">0,63</text>
<text x="406" y="139.7">1,2</text>
<text x="406" y="143.6">1,3</text>
<text x="208.6" y="147.5">32</text>
<text x="218.7" y="147.5">2</text>
<text x="222.2" y="147.5">Ruit met vorm (DXF)</text>
<text x="282.2" y="147.5">gelaagd 44.2 helder</text>
<text x="336.2" y="147.5">170 x 273</text>
<text x="390.9" y="147.5">0,62</text>
<text x="406" y="147.5">1,2</text>
<text x="208.6" y="151.4">33</text>
<text x="208.6" y="155.3">34</text>
<text x="217.6" y="155.3">62</text>
<text x="218.7" y="151.4">1</text>
<text x="222.2" y="151.4">Taatsscharnier Argenta Pivotica Pro 150 (pot, as en bovenpen)</text>
<text x="222.2" y="155.3">Schroef M4 x 12 verzonken, RVS (ISO 10642)</text>
<text x="282.2" y="151.4">inkoop</text>
<text x="282.2" y="155.3">A2</text>
<text x="208.6" y="159.2">35</text>
<text x="217.6" y="159.2">26</text>
<text x="222.2" y="159.2">Glasblokje 3 mm</text>
<text x="282.2" y="159.2">kunststof</text>
<text x="208.6" y="163.1">36</text>
<text x="208.6" y="167">37</text>
<text x="218.7" y="163.1">3</text>
<text x="218.7" y="167">6</text>
<text x="222.2" y="163.1">Glaskit transparant (koker 310 ml)</text>
<text x="222.2" y="167">Kozijnanker Ø8</text>
<text x="282.2" y="163.1">MS-polymeer</text>
<text x="282.2" y="167">verzinkt</text>
<text x="222.2" y="170.9">Totaal staal en glas</text>
<text x="403.8" y="170.9">103,5</text>
</g>
<g font-size="1.8">
<text x="207.4" y="22.7">Pos</text>
<text x="218.7" y="22.7">n</text>
<text x="222.2" y="22.7">Benaming</text>
<text x="282.2" y="22.7">Materiaal, profiel</text>
<text x="336.2" y="22.7">Maat</text>
<text x="366.2" y="22.7">Zagen</text>
<text x="390.5" y="22.7">kg/st</text>
<text x="406.6" y="22.7">kg</text>
</g>
<g font-size="1.7" fill="#555">
<text x="215.2" y="257.6">Eigenaar</text>
<text x="285.2" y="257.6">Bibliotheek</text>
<text x="215.2" y="265.6">Titel</text>
<text x="215.2" y="273.6">Systeem</text>
<text x="285.2" y="273.6">Tekeningnummer</text>
<text x="345.2" y="273.6">Rev.</text>
<text x="365.2" y="273.6">Uitgifte</text>
<text x="215.2" y="281.6">Maten en toleranties</text>
<text x="285.2" y="281.6">Schaal</text>
<text x="315.2" y="281.6">Opgesteld</text>
<text x="365.2" y="281.6">Blad</text>
</g>
</svg>
